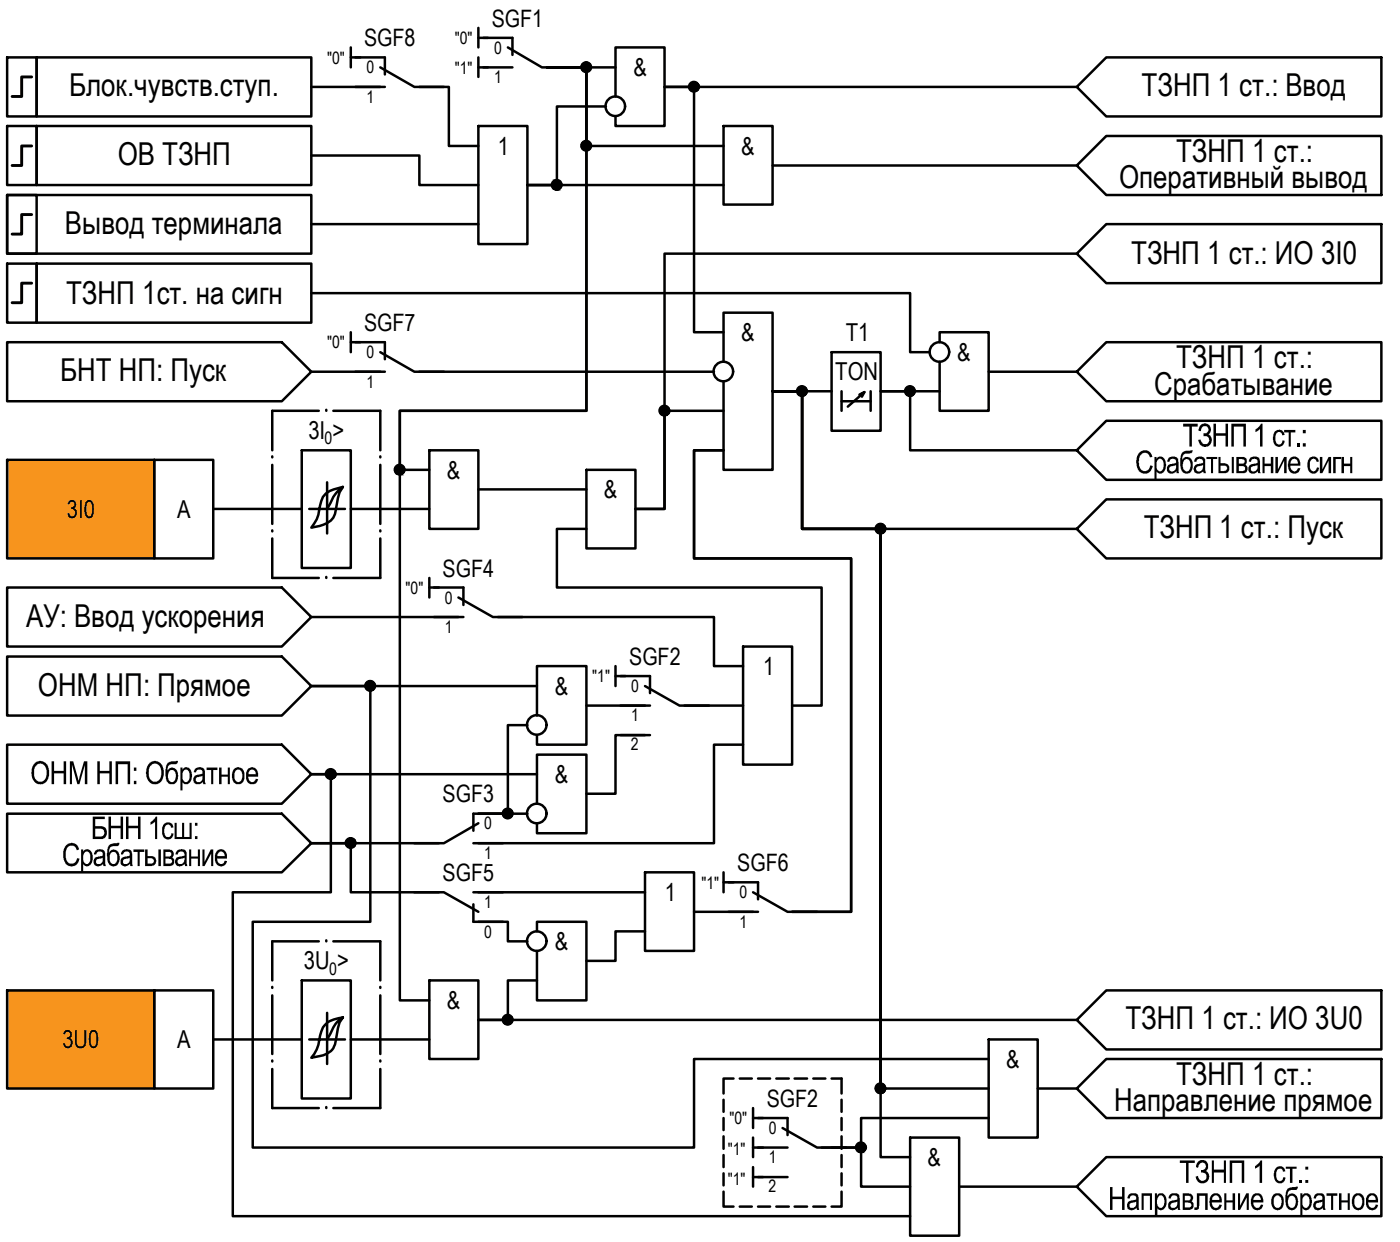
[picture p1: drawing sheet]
<svg xmlns="http://www.w3.org/2000/svg" width="143mm" height="126mm" viewBox="0 0 143 126" stroke-linecap="round" stroke-linejoin="round" font-family="sans-serif">
<!-- layer: 0 -->
<g fill="none" stroke="#000" stroke-width=".25">
<path d="M.7 12.8h3v6h-3zM.7 19.9h3v5.9h-3zM.7 19.9h31v5.9h-31zM.7 5.8h3v6.1h-3zM3.7 12.8h28v6h-28zM3.7 5.8h28v6.1h-28zM31.7 15.8h11v3h6M31.7 8.8h7M35.7 4.8v2.1M35.7 5.8h1M42.7 8.8h3v6.1h3M48.7 12.8h5v12.1h-5z"/>
<path d="M48.7 2.8v2M48.7 5.8v2M48.7 3.9h1M48.7 6.9h1M55.7 6.9h4v8h14M55.7 6.9h4v34.9h-19v6h3M55.7 6.9h4v34.9h-19v60.1h3M55.7 6.9h7M61.7 10.8h-5v8h-3h20M62.7 9.8v-5h5v8h-5v-.9M73.7 12.8h5v8h-5zM78.7 16.9h31"/>
<path d="M109.7 16.9l3-3.1h28v6.1h-28zM109.7 8.8l3-3h28v6.1h-28zM109.7 8.8h-42h3v25h3M.7 34.8h28l3 3-3 3.1h-28zM.7 26.8h3v6.1h-3zM3.7 26.8h28v6.1h-28zM31.7 29.8h61v6.1h2M31.7 37.8h7M31.7 22.8h17M35.7 33.8v2.1M35.7 34.8h1M42.7 37.8h30"/>
<path d="M73.7 36.8v-5h5v16h-5v-9M78.7 39.8h3M84.7 35.9h5v8h-5zM84.7 39.8h-6h3v14.1h28M85.7 39.8v2M88.1 39.9l-.3 .5M88.7 39.8v2M95.7 34.8v-1h5v8h-5v-5M95.7 39.8h-6h3v6h17l3 3.1h28v-6.1h-28l-3 3M100.7 37.8h9M109.7 37.8l3-3h28v6.1h-28zM109.7 25.8l3-3h28v6h-28z"/>
<path d="M109.7 25.8h-42v26h-3h3v-10h6M.7 46.8h15v10.1h-15zM.7 59.8h28l3 3-3 3h-28zM15.7 46.8h6v10.1h-6zM21.7 51.8h9M30.7 45.8h5v12h-5zM33.3 49.1v5.2M33.3 51.8h1.8M34.9 49.6a6.1 6.1 0 0 0-.8 2.7 1.86 1.86 0 0 1-1.5 1.3l-.9 .1a3.6 3.6 0 0 0 .9-2.2 1.8 1.8 0 0 1 1.4-1.7l.9-.2a3.4 3.4 0 0 0-1.2 1.6l-.4 .6h-1.8M35.7 51.8h8M43.7 45.8h5v8.1h-5zM43.7 58.8v2"/>
<path d="M43.7 59.8h1M48.7 49.8h11M59.7 47.8h5v8h-5zM59.7 53.9h-3v5.9h27v12h-3M73.7 45.8h-3v11.1h16v35.9h-6M85.7 40.9h3M87.6 40.2l.5-.3-1.7 1.5M109.7 53.9l3-3.1h28v6.1h-28zM.7 75.8h28l3 3-3 3h-28zM.7 66.8h28l3 3.1-3 3h-28zM31.7 62.8h15M50.7 62.8h22v5h3"/>
<path d="M53.7 73.8h-2v9h-3h5M54.7 69.9h-23h6v24h-12v22.9h45v-9h30M54.7 78.8h-23h2v12h-10v33h69M54.7 72.9v-5.1h5v8h-5v-1M59.7 71.8h6M62.7 67.8v2.1M62.7 68.8h1M63.2 74.8h3M65.7 74.8h-3v6h-3M69.7 71.8h6M75.7 65.8h5v12.1h-5zM75.7 75.8h-3v10.1h-24"/>
<path d="M.7 82.8h28l3 3.1-3 2.9h-28zM30.7 99.8h5v12h-5zM43.7 99.8h5v8h-5zM44.7 85.9h-13h4v4.9h9M48.7 93.9h3v1.9h2M48.7 90.8h17M54.7 81.8v-5h5v8h-5v-1M54.7 94.8v-.9h5v8h-5v-5.1M54.7 99.8h-3v4h-3h61M65.7 88.8h5v8h-5zM65.7 94.8h-3v3h-3M70.7 92.8h6"/>
<path d="M73.7 88.8v2M73.7 89.8h1M.7 100.8h15v10h-15zM15.7 100.8h6v10h-6zM21.7 105.8h9M33.3 103.1v5.2M33.3 105.8h1.8M34.9 103.6a4.2 4.2 0 0 0-.7 2.3 1.72 1.72 0 0 1-1.6 1.6l-.9 .2a3.6 3.6 0 0 0 .9-2.2 2.07 2.07 0 0 1 1.9-1.8l.4-.1a2.93 2.93 0 0 0-1.2 1.6l-.4 .6h-1.8M35.7 105.8h8M73.7 112v1.2M73.7 113.8v1.3M73.7 115.7v1.3"/>
<path d="M73.7 117.6v1.2M73.7 119.5v1.2M74.7 109.8h-1v1.5M75.4 109.8h1.2M76.7 119.8h3.5M76.7 112.8v2.1M76.7 115.8v2M76.7 118.8v2M76.7 113.8h1M76.7 116.8h1M77.2 109.8h1.3M79.1 109.8h1.3"/>
<path d="M80.9 109.8h1.3M82.9 109.8h1.2M84.7 116.8h3v4h5M84.7 109.8h1v1.5M85.7 112v1.2M85.7 113.8v1.3M85.7 115.7v1.3M85.7 117.6v1.2M85.7 119.5v1.2M92.7 115.8h5v10h-5zM100.7 110.8h-11v-56.9h-8v-14.1h-3h3v14.1h8v63.9h3M100.7 105.8h5v10h-5z"/>
<path d="M100.7 113.8h-13v3h-4M105.7 110.8h4M109.7 103.8l3-3h28v6.1h-28zM109.7 110.8l3-3h28v6h-28zM73.7 121.3v1.6h1M75.4 122.9h1.2M77.2 122.9h1.3M79.1 122.9h1.3M80.9 122.9h1.3M82.9 122.9h1.2M85.7 121.3v1.6h-1M97.7 120.8h12"/>
<path d="M109.7 120.8l3-3h28v6h-28z"/>
<circle cx="56.7" cy="18.8" r=".49"/>
<circle cx="59.7" cy="6.8" r=".49"/>
<circle cx="59.7" cy="14.8" r=".49"/>
<circle cx="62.7" cy="10.8" r=".99"/>
<circle cx="70.7" cy="8.8" r=".49"/>
<circle cx="73.7" cy="37.8" r=".99"/>
<circle cx="81.7" cy="39.8" r=".49"/>
<circle cx="92.7" cy="39.8" r=".49"/>
<circle cx="95.7" cy="35.8" r=".99"/>
<circle cx="40.7" cy="47.8" r=".49"/>
<circle cx="67.7" cy="41.8" r=".49"/>
<circle cx="89.7" cy="53.8" r=".49"/>
<circle cx="33.7" cy="78.8" r=".49"/>
<circle cx="37.7" cy="69.8" r=".49"/>
<circle cx="54.7" cy="73.8" r=".99"/>
<circle cx="35.7" cy="85.8" r=".49"/>
<circle cx="51.7" cy="82.8" r=".49"/>
<circle cx="54.7" cy="82.8" r=".99"/>
<circle cx="54.7" cy="95.8" r=".99"/>
<circle cx="51.7" cy="103.8" r=".49"/>
<circle cx="87.7" cy="116.8" r=".49"/>
<circle cx="89.7" cy="110.8" r=".49"/>
</g>
<g fill="#f7941d" stroke="#f7941d" stroke-width=".1">
<path d="M.7 46.8l15 10.1v-10.1zM.7 46.8l15 10.1h-15z"/>
<path d="M.7 100.8l15 10v-10zM.7 100.8l15 10h-15z"/>
</g>
<g fill="none" stroke="#000" stroke-width=".25">
<path d="M36.2 5.8h3v1.8M36.2 8.8h3M38.7 6.9l3.5 1.9h3M49.2 3.9h3v1.7M49.2 6.9h3M51.7 4.8l3.5 2.1h3M36.2 34.8h3v1.8M36.2 37.8h3M38.7 35.9l3.5 1.9h3M27.7 54.1h.1M27.7 46.6h.1M27.7 47.3v6"/>
<path d="M27.7 54.8v4h4.8M32.5 41.8h-4.8v4M33.2 41.8h.1M33.2 58.8h.1M34 41.8h4.7v4M38.7 54.1h.1M38.7 46.6h.1M38.7 47.3v6M38.7 54.8v4h-4.7M44.2 59.8h3v1.8M44.2 62.8h3M46.7 60.8l3.5 2h3"/>
<path d="M63.2 68.8h3v1.8M63.2 71.8h3M65.7 69.9l3.5 1.9h3M32.5 95.8h-4.8v4M33.2 95.8h.1M34 95.8h4.7v4M42.2 90.8h3l3.5 2M48.2 92.1v1.8h3M48.2 85.9h3M48.2 90.8h3M48.7 83.8l-3.5 2.1h-3M51.2 82.8h-3v1.8"/>
<path d="M74.2 89.8h3v1.8M74.2 92.8h3M76.7 90.8l3.5 2h3M27.7 108.1h.1M27.7 100.6h.1M27.7 101.3v6M27.7 108.8v4h4.8M33.2 112.8h.1M38.7 108.1h.1M38.7 100.6h.1M38.7 101.3v6M38.7 108.8v4h-4.7"/>
<path d="M77.2 113.8h3v1.8M77.2 116.8h3M79.7 114.9l3.5 1.9h3"/>
</g>
<!-- layer: TEXT -->
<g fill="#000">
<path d="M116 46.2l.3-.3 .2-.1a.81 .81 0 0 1 .9 .7l-.3 .1v-.2a.57 .57 0 0 0-.7-.2 .57 .57 0 0 0-.4 .6v.7l.3 .3a.57 .57 0 0 0 .6 .1 .57 .57 0 0 0 .3-.5l.2 .1-.2 .5-.1 .1a.78 .78 0 0 1-1.3-.6l-.1-.6zM122.9 46.5h1.1v.2h-.4v1.5h-.2v-1.5h-.5zM125.4 43.1h1.5v2.4h-.2v-2.1h-1v2.1h-.3zM128.6 46.5h.2v.7h.7v-.7h.2v1.7h-.2v-.7h-.7v.7h-.2zM129.9 46.5h.3v1.3l.6-1.3h.3v1.7h-.3v-1.3l-.6 1.3h-.3zM133.4 46.7a.58 .58 0 0 1 1 .3h-.3a.35 .35 0 0 0-.4-.3 .35 .35 0 0 0-.3 .5v.1a.49 .49 0 0 0 .5 .7l.3-.4h.2a.59 .59 0 0 1-.6 .6 .59 .59 0 0 1-.6-.6v-.5zM134.5 46.5h.2v1.3l.6-1.3h.3v1.7h-.3v-1.3l-.6 1.3h-.2zM135.8 46.5h.8v.2h-.5v1.5h-.3zM136.7 46.5h.2v.7h.6v-.7h.3v1.7h-.3v-.7h-.6v.7h-.2zM9.9 77.5h.3v1h.9v-1h.3v2.3h-.3v-1.1h-.9v1.1h-.3zM11.8 77.5h1.5v2.3h-.3v-2h-1v2h-.2zM21 78.1h1.1v.3h-.4v1.4h-.2v-1.4h-.5z"/>
<path d="M22.3 78.1h.3v.8h.6v-.8h.2v1.7h-.2v-.7h-.6v.7h-.3zM12.8 83.1h.3v1h1v-1h.2v2.3h-.2v-1.1h-1v1.1h-.3zM13.6 86.5h1.1v.2h-.5v1.5h-.2v-1.5h-.4zM19.3 86.5h.2v.7h.7v-.7h.2v1.7h-.2v-.8h-.7v.8h-.2zM20.6 86.5h.2v1.3l.7-1.3h.2v1.7h-.2v-1.3l-.7 1.3h-.2zM121.9 118.4h.1a.64 .64 0 0 1 .9-.1 .64 .64 0 0 1 0 1 .68 .68 0 0 1-.1 1.1 .68 .68 0 0 1-1-.6l.3-.1v.2a.42 .42 0 0 0 .5 .3 .42 .42 0 0 0 .3-.4 .42 .42 0 0 0-.4-.4h-.1v-.3a.38 .38 0 0 0 .5-.3 .38 .38 0 0 0-.4-.4 .38 .38 0 0 0-.4 .4v.1l-.3-.1zM113.1 120.9h.2v.9h1v-.9h.3v2.3h-.3v-1.1h-1v1.1h-.2zM116.3 121.5h1.1v1.7h-.3v-1.4h-.6v1.4h-.2zM120.2 118.2h1.5v.2h-.6v2h-.3v-2h-.6zM121.9 121.5h1.1v1.7h-.2v-1.4h-.6v.8a.45 .45 0 0 1-.2 .5l-.3 .1v-.3a.22 .22 0 0 0 .2-.1 .22 .22 0 0 0 0-.2zM123.5 118.2h.2v.9h1v-.9h.2v2.2h-.2v-1h-1v1h-.2zM124.7 121.5h.2v.7h.7v-.7h.2v1.7h-.2v-.8h-.7v.8h-.2z"/>
<path d="M125.3 118.2h1.5v2.2h-.3v-2h-1v2h-.2zM126.1 121.5h.2v1.3l.7-1.3h.2v1.7h-.2v-1.3l-.7 1.3h-.2zM135.1 121.5h1.1v.3h-.4v1.4h-.2v-1.4h-.5zM136.4 121.5h.3v.7h.6v-.7h.2v1.7h-.2v-.8h-.6v.8h-.3z"/>
<path d="M117.6 46.5h.2v.2a.5 .5 0 0 1 .6-.2 .5 .5 0 0 1 .4 .5v.5l-.1 .4a.46 .46 0 0 1-.4 .3 .46 .46 0 0 1-.5-.2v.8h-.2zM118 46.7v.1a.94 .94 0 0 0-.1 1 .32 .32 0 0 0 .4 .2 .32 .32 0 0 0 .2-.4v-.4a.38 .38 0 0 0-.3-.5z"/>
<path d="M119 46.7l.3-.2a.52 .52 0 0 1 .8 .6v1.1h-.2l-.1-.2a.5 .5 0 0 1-.6 .2 .5 .5 0 0 1-.3-.4 .61 .61 0 0 1 .7-.6 .27 .27 0 0 0 .2-.4 .27 .27 0 0 0-.4-.1l-.2 .1-.1 .2h-.2zM119.2 47.5a.31 .31 0 0 0 .1 .5 .31 .31 0 0 0 .4-.2l.1-.1v-.4z"/>
<path d="M120.4 46.1l.4-.2 .7-.1a.5 .5 0 0 1-.7 .4 .47 .47 0 0 0-.4 .6 .58 .58 0 0 1 .8-.2 .58 .58 0 0 1 .3 .6v.3a.63 .63 0 0 1-.6 .7 .63 .63 0 0 1-.6-.7l-.1-.8zM120.7 46.8l-.2 .4a.58 .58 0 0 0 .5 .8 .76 .76 0 0 0 0-1.3z"/>
<path d="M121.8 46.6l.3-.1a.49 .49 0 0 1 .5 .1 .49 .49 0 0 1 .2 .5v.8l.1 .3h-.3v-.2a.51 .51 0 0 1-.9 .1 .51 .51 0 0 1 .2-.8l.3-.1a.26 .26 0 0 0 .4-.3 .27 .27 0 0 0-.5-.2l-.2 .1v.2h-.3zM121.9 47.5a.32 .32 0 0 0 .2 .5 .32 .32 0 0 0 .4-.3l.1-.4z"/>
<path d="M124.1 46.5h.2v.7h.4a.51 .51 0 0 1 .5 .5 .51 .51 0 0 1-.5 .5h-.6zM124.3 47.4v.6h.3a.29 .29 0 0 0 .4-.2 .29 .29 0 0 0-.3-.4zM125.5 46.5h.2v1.7h-.2z"/>
<path d="M125.9 46.5h.6a.46 .46 0 0 1 .5 .3 .46 .46 0 0 1-.1 .5 .46 .46 0 0 1 .2 .6 .46 .46 0 0 1-.5 .3h-.7zM126.2 46.7v.5h.3a.25 .25 0 0 0 .3-.2 .25 .25 0 0 0-.3-.3zM126.2 47.5v.5h.3a.27 .27 0 0 0 .3-.3 .27 .27 0 0 0-.3-.2z"/>
<path d="M127.3 46.7a.56 .56 0 0 1 .7-.2 .56 .56 0 0 1 .4 .6v1v.1h-.2l-.1-.2a.52 .52 0 0 1-.7 .2 .52 .52 0 0 1-.1-.8l.4-.2a.33 .33 0 0 0 .4-.3 .39 .39 0 0 0-.4-.2 .39 .39 0 0 0-.3 .3h-.2zM127.5 47.5a.31 .31 0 0 0 0 .5 .31 .31 0 0 0 .5-.1l.1-.2v-.4z"/>
<path d="M131.3 46.8a.64 .64 0 0 1 .8-.2 .64 .64 0 0 1 .4 .7v.1h-1a.45 .45 0 0 0 .1 .5 .45 .45 0 0 0 .5 0l.1-.2h.3a.62 .62 0 0 1-.7 .5 .62 .62 0 0 1-.6-.7v-.3zM131.6 46.8l-.1 .4h.7a.38 .38 0 0 0-.1-.4 .38 .38 0 0 0-.5 0z"/>
<path d="M19.9 78.2l.2-.1a.52 .52 0 0 1 .6 .1 .52 .52 0 0 1 .2 .5v1l.1 .1h-.3l-.1-.1a.53 .53 0 0 1-.6 .1 .53 .53 0 0 1-.3-.6 1.22 1.22 0 0 1 .9-.4 .31 .31 0 0 0-.2-.4 .31 .31 0 0 0-.4 .2h-.3zM20.1 79.1a.31 .31 0 0 0 0 .5 .31 .31 0 0 0 .5-.2v-.4z"/>
<path d="M23.8 78.3a.68 .68 0 0 1 .9 0 .68 .68 0 0 1 .2 .7v.4a.63 .63 0 0 1-.8 .4 .63 .63 0 0 1-.5-.7l.1-.5zM24 78.4l-.1 .3v.3a.45 .45 0 0 0 0 .4 .45 .45 0 0 0 .5 .2l.2-.3 .1-.5a.51 .51 0 0 0-.6-.4z"/>
<path d="M25.2 78.4a.65 .65 0 0 1 .8-.2 .65 .65 0 0 1 .3 .8v.1h-1v.1a.4 .4 0 0 0 .3 .4 .4 .4 0 0 0 .4-.2v-.1h.3a.63 .63 0 0 1-.8 .5 .63 .63 0 0 1-.4-.8v-.3zM25.5 78.4l-.2 .2v.2h.8a.42 .42 0 0 0-.6-.4z"/>
<path d="M14.8 86.5h.2v.7h.3a.51 .51 0 0 1 .6 .5 .51 .51 0 0 1-.5 .5h-.6zM15 87.4v.5h.2a.3 .3 0 0 0 .5-.2 .3 .3 0 0 0-.4-.3zM16.1 86.5h.3v1.7h-.3z"/>
<path d="M16.6 86.5h.6a.51 .51 0 0 1 .5 .3 .51 .51 0 0 1-.1 .5 .47 .47 0 0 1 .1 .6 .47 .47 0 0 1-.5 .3h-.6zM16.9 86.7v.5h.2a.25 .25 0 0 0 .3-.2 .25 .25 0 0 0-.3-.3zM16.9 87.4v.5h.3a.27 .27 0 0 0 .3-.2 .27 .27 0 0 0-.3-.3z"/>
<path d="M18 86.7a.58 .58 0 0 1 .6-.2 .58 .58 0 0 1 .4 .4v1.1l.1 .2h-.3v-.2a.52 .52 0 0 1-.7 .2 .52 .52 0 0 1-.3-.7 .52 .52 0 0 1 .7-.3 .27 .27 0 0 0 .3-.3 .27 .27 0 0 0-.4-.2l-.2 .1-.1 .2h-.2zM18.2 87.5a.31 .31 0 0 0 0 .5 .31 .31 0 0 0 .5-.2l.1-.5z"/>
<path d="M22.1 86.7a.63 .63 0 0 1 .7-.1 .63 .63 0 0 1 .3 .7v.1l-1 .1a.51 .51 0 0 0 .5 .5l.2-.2 .1-.2 .2 .1v.1a.62 .62 0 0 1-.8 .4 .62 .62 0 0 1-.4-.8v-.4zM22.3 86.8l-.2 .4h.8a.41 .41 0 0 0-.2-.4 .41 .41 0 0 0-.4 0z"/>
<path d="M115 121.6l.4-.1a.5 .5 0 0 1 .6 .6v1.1h-.2v-.2l-.1 .1a.52 .52 0 0 1-.9-.3 .52 .52 0 0 1 .6-.6h.1a.22 .22 0 0 0 .2-.2 .22 .22 0 0 0-.1-.2 .34 .34 0 0 0-.5 .2h-.2zM115.2 122.5a.3 .3 0 0 0 0 .5 .3 .3 0 0 0 .4-.1l.1-.2v-.4z"/>
<path d="M117.7 121.5h.2v.3a.54 .54 0 0 1 .6-.2 .54 .54 0 0 1 .3 .6v.7a.48 .48 0 0 1-.4 .3 .48 .48 0 0 1-.5-.2v.8h-.2zM118.1 121.7l-.2 .3v.3a.48 .48 0 0 0 .5 .7l.2-.3v-.4a.52 .52 0 0 0-.4-.6z"/>
<path d="M119.1 121.7a.72 .72 0 0 1 1 .1l.1 1.4h-.2v-.2h-.1a.51 .51 0 0 1-.9-.1 .51 .51 0 0 1 .6-.7h.1a.22 .22 0 0 0 .2-.2 .22 .22 0 0 0-.1-.2 .34 .34 0 0 0-.5 .2h-.3zM119.3 122.5a.3 .3 0 0 0 .1 .5 .3 .3 0 0 0 .4-.1l.1-.3v-.3z"/>
<path d="M120.5 121.5h.5a.5 .5 0 0 1 .5 .3 .5 .5 0 0 1-.1 .5 .47 .47 0 0 1 .2 .6 .47 .47 0 0 1-.5 .3h-.6zM120.7 121.8v.4h.3a.25 .25 0 0 0 .3-.2 .25 .25 0 0 0-.3-.2zM120.7 122.4v.5h.3a.27 .27 0 0 0 .4-.2 .27 .27 0 0 0-.4-.3z"/>
<path d="M123.4 121.7a.64 .64 0 0 1 .8-.1 .64 .64 0 0 1 .3 .7v.1h-1v.2a.36 .36 0 0 0 .3 .4 .36 .36 0 0 0 .4-.4l.3 .1a.63 .63 0 0 1-.8 .5 .63 .63 0 0 1-.5-.7v-.5zM123.5 121.9v.3h.7a.37 .37 0 0 0-.2-.5 .37 .37 0 0 0-.5 .2z"/>
<path d="M127.6 121.7a.62 .62 0 0 1 .7-.2 .62 .62 0 0 1 .4 .6v.3h-1a.41 .41 0 0 0 .2 .5 .41 .41 0 0 0 .5 0v-.3l.3 .1a.65 .65 0 0 1-.8 .5 .65 .65 0 0 1-.5-.8v-.3zM127.8 121.9l-.1 .3h.7a.37 .37 0 0 0-.2-.5 .37 .37 0 0 0-.4 .2z"/>
<path d="M129.7 121.7a.66 .66 0 0 1 .8-.1 .66 .66 0 0 1 .3 .8l-.1 .3a.62 .62 0 0 1-.7 .5 .62 .62 0 0 1-.5-.7v-.6zM129.9 121.8l-.1 .2v.4a.4 .4 0 0 0 .2 .5 .4 .4 0 0 0 .5-.3l.1-.3a.46 .46 0 0 0-.2-.4 .46 .46 0 0 0-.5-.1z"/>
<path d="M131.1 121.2a1.08 1.08 0 0 1 .9-.3l.2-.1a.5 .5 0 0 1-.7 .4 .48 .48 0 0 0-.3 .6 .57 .57 0 0 1 .6-.2 .57 .57 0 0 1 .4 .6v.5l-.2 .3a.61 .61 0 0 1-.7 .1 .61 .61 0 0 1-.3-.7l-.1-.7zM131.4 121.8l-.2 .4v.4a.37 .37 0 0 0 .4 .4 .37 .37 0 0 0 .4-.4v-.2a.48 .48 0 0 0-.5-.6z"/>
<path d="M132.5 121.5h.2v.3a.5 .5 0 0 1 .5-.3 .5 .5 0 0 1 .4 .5l.1 .5-.1 .2a.5 .5 0 0 1-.4 .5 .5 .5 0 0 1-.5-.2v.8h-.2zM132.8 121.8l-.1 .2v.3a.44 .44 0 0 0 .5 .6l.2-.2v-.4a.5 .5 0 0 0-.5-.6z"/>
<path d="M134 121.6l.4-.1a.46 .46 0 0 1 .5 .1 .46 .46 0 0 1 .1 .5v.9l.1 .2h-.3v-.2a.52 .52 0 0 1-.8 .2 .52 .52 0 0 1-.1-.8l.2-.1 .3-.1a.27 .27 0 0 0 .3-.3 .27 .27 0 0 0-.4-.2l-.2 .1-.1 .2h-.2zM134.1 122.5a.3 .3 0 0 0 .1 .5 .3 .3 0 0 0 .4-.2l.1-.1v-.4z"/>
<path d="M137.9 121.7a.68 .68 0 0 1 .9 0 .68 .68 0 0 1 .2 .8v.2a.65 .65 0 0 1-.8 .5 .65 .65 0 0 1-.5-.8l.1-.5zM138.2 121.8a.78 .78 0 0 0 .1 1.2 .58 .58 0 0 0 .4-.9 .4 .4 0 0 0-.5-.3z"/>
<path d="M139.4 121.6l.1-.1a.67 .67 0 0 1 .9 .8v.1l-1 .1a.42 .42 0 0 0 .2 .4 .42 .42 0 0 0 .5-.1v-.2l.3 .1a.64 .64 0 0 1-.8 .5 .64 .64 0 0 1-.4-.9v-.3zM139.5 121.8l-.1 .4h.8a.41 .41 0 0 0-.2-.4 .41 .41 0 0 0-.5 0z"/>
</g>
<!-- layer: 0 -->
<g fill="#000" stroke="#000" stroke-width=".1">
<path d="M56.6 19.3h.2zM56.6 18.3h.2zM59.6 7.3h.2zM59.6 15.3h.2zM59.7 6.4h.1zM59.7 14.4h.1zM70.3 8.6h.8zM70.6 9.3h.2zM70.7 8.3h.1zM81.6 39.3h.2zM92.6 39.3h.2zM40.6 48.3h.3z"/>
<path d="M40.6 47.4h.3zM40.6 47.3h.2zM67.6 42.3h.2zM67.7 41.4h.1zM89.4 53.5h.7zM89.6 54.3h.2zM89.6 53.3h.2zM92.6 40.3h.2zM33.6 79.3h.2zM33.7 78.4h.1zM37.6 70.3h.3zM37.6 69.3h.2z"/>
<path d="M35.4 86.2h.6zM35.5 86.3h.4zM35.5 85.4h.4zM35.6 86.3h.2zM35.7 85.3h.1zM51.6 83.3h.2zM51.7 82.3h.1zM51.6 104.3h.2zM51.7 103.3h.1zM87.4 117.2h.6zM87.6 117.3h.2zM87.6 116.3h.2z"/>
<path d="M89.6 111.3h.2zM89.6 110.3h.2z"/>
<path d="M56.6 19.3h.2zM56.6 19.3h.2z"/>
<path d="M56.6 18.3l.2 .1zM56.6 18.3l.2 .1z"/>
<path d="M56.6 18.4h.3zM56.6 18.4h.3z"/>
<path d="M56.6 18.4h.3zM56.5 18.4h.4z"/>
<path d="M56.6 19.3h.3zM56.6 19.3h.2z"/>
<path d="M56.5 18.4h.4zM56.5 18.4h.4z"/>
<path d="M56.5 18.4h.5zM56.4 18.4h.6z"/>
<path d="M56.5 19.3h.4zM56.5 19.3h.4z"/>
<path d="M56.5 19.3h.4zM56.5 19.3h.4z"/>
<path d="M56.4 18.4l.6 .1zM56.4 18.4l.6 .1z"/>
<path d="M56.4 18.5h.7zM56.4 18.5h.7z"/>
<path d="M56.4 19.2l.6 .1zM56.4 19.2l.6 .1z"/>
<path d="M56.4 19.3h.6zM56.4 19.3h.5z"/>
<path d="M56.4 18.5h.7zM56.4 18.5h.7z"/>
<path d="M56.4 19.2h.7zM56.4 19.2h.6z"/>
<path d="M56.3 18.5l.9 .1zM56.3 18.5l.9 .1z"/>
<path d="M56.3 19.1h.8zM56.3 19.1l.8 .1z"/>
<path d="M56.3 18.6h.9zM56.3 18.6h.9z"/>
<path d="M56.3 18.6l.9 .1zM56.3 18.6l.9 .1z"/>
<path d="M56.3 19.1h.9zM56.3 19.1h.9z"/>
<path d="M56.3 19.1h.9zM56.3 19.1h.8z"/>
<path d="M56.3 18.7h.9zM56.3 18.7h.9z"/>
<path d="M56.2 18.7l1 .1zM56.2 18.7l1 .1z"/>
<path d="M56.2 18.8h1zM56.2 18.8h1z"/>
<path d="M56.2 18.8h1zM56.2 18.8h1z"/>
<path d="M56.2 18.8l1 .1zM56.2 18.8l1 .1z"/>
<path d="M56.2 18.9h1zM56.2 18.9h1z"/>
<path d="M56.2 18.9l1 .1zM56.2 18.9l1 .1z"/>
<path d="M56.2 19h1zM56.2 19h1z"/>
<path d="M56.3 19h.9zM56.3 19l.9 .1z"/>
<path d="M59.6 7.3h.2zM59.7 7.3h.1z"/>
<path d="M59.6 15.3h.2zM59.7 15.3h.1z"/>
<path d="M59.7 6.4h.1zM59.6 6.4h.2z"/>
<path d="M59.7 14.4h.1zM59.6 14.4h.2z"/>
<path d="M59.6 6.4h.3zM59.6 6.4h.3z"/>
<path d="M59.6 14.4h.3zM59.6 14.4h.3z"/>
<path d="M59.6 6.4h.3zM59.6 6.4h.3z"/>
<path d="M59.6 7.3h.3zM59.6 7.3h.2z"/>
<path d="M59.6 14.4h.3zM59.6 14.4h.3z"/>
<path d="M59.6 15.3h.3zM59.6 15.3h.2z"/>
<path d="M59.5 6.4h.5zM59.5 6.4h.5z"/>
<path d="M59.5 7.3h.4zM59.5 7.3h.4z"/>
<path d="M59.5 14.4h.5zM59.5 14.4h.5z"/>
<path d="M59.5 15.3h.4zM59.5 15.3h.4z"/>
<path d="M59.5 6.4h.5zM59.5 6.4h.5z"/>
<path d="M59.5 7.3h.5zM59.5 7.3h.4z"/>
<path d="M59.5 14.4h.5zM59.5 14.4h.5z"/>
<path d="M59.5 15.3h.5zM59.5 15.3h.4z"/>
<path d="M59.4 6.4l.6 .1zM59.4 6.4l.6 .1z"/>
<path d="M59.4 7.2h.6zM59.4 7.2l.6 .1z"/>
<path d="M59.4 14.4l.6 .1zM59.4 14.4l.6 .1z"/>
<path d="M59.4 15.2h.6zM59.4 15.2l.6 .1z"/>
<path d="M59.4 6.5h.7zM59.4 6.5h.7z"/>
<path d="M59.4 7.2h.6zM59.4 7.2h.6z"/>
<path d="M59.4 14.5h.7zM59.4 14.5h.7z"/>
<path d="M59.4 15.2h.6zM59.4 15.2h.6z"/>
<path d="M59.4 6.5h.7zM59.4 6.5h.7z"/>
<path d="M59.4 7.2h.7zM59.4 7.2h.6z"/>
<path d="M59.4 14.5h.7zM59.4 14.5h.7z"/>
<path d="M59.4 15.2h.7zM59.4 15.2h.6z"/>
<path d="M59.3 6.5l.8 .1zM59.3 6.5l.8 .1z"/>
<path d="M59.3 6.6h.9zM59.3 6.6h.9z"/>
<path d="M59.3 7.1l.8 .1zM59.3 7.1l.8 .1z"/>
<path d="M59.3 7.2h.8zM59.3 7.2h.8z"/>
<path d="M59.3 14.5l.8 .1zM59.3 14.5l.8 .1z"/>
<path d="M59.3 14.6h.9zM59.3 14.6h.9z"/>
<path d="M59.3 15.1l.8 .1zM59.3 15.1l.8 .1z"/>
<path d="M59.3 15.2h.8zM59.3 15.2h.8z"/>
<path d="M59.3 6.6h.9zM59.3 6.6h.9z"/>
<path d="M59.3 6.6l.9 .1zM59.3 6.6l.9 .1z"/>
<path d="M59.3 7l.9 .1zM59.3 7l.9 .1z"/>
<path d="M59.3 7.1h.9zM59.3 7.1h.8z"/>
<path d="M59.3 14.6h.9zM59.3 14.6h.9z"/>
<path d="M59.3 14.6l.9 .1zM59.3 14.6l.9 .1z"/>
<path d="M59.3 15l.9 .1zM59.3 15l.9 .1z"/>
<path d="M59.3 15.1h.9zM59.3 15.1h.8z"/>
<path d="M59.2 6.7h1zM59.2 6.7h1z"/>
<path d="M59.2 6.7l1 .1zM59.2 6.7l1 .1z"/>
<path d="M59.2 6.8l1 .1v-.1zM59.2 6.8l1 .1h-1z"/>
<path d="M59.2 6.9h1zM59.2 6.9h1z"/>
<path d="M59.2 6.9h1zM59.2 6.9h1z"/>
<path d="M59.2 6.9l1 .1zM59.2 6.9l1 .1z"/>
<path d="M59.2 7h1zM59.2 7h1z"/>
<path d="M59.2 14.7h1zM59.2 14.7h1z"/>
<path d="M59.2 14.7l1 .1zM59.2 14.7l1 .1z"/>
<path d="M59.2 14.8l1 .1v-.1zM59.2 14.8l1 .1h-1z"/>
<path d="M59.2 14.9h1zM59.2 14.9h1z"/>
<path d="M59.2 14.9h1zM59.2 14.9h1z"/>
<path d="M59.2 14.9l1 .1zM59.2 14.9l1 .1z"/>
<path d="M59.2 15h1zM59.2 15h1z"/>
<path d="M70.6 9.3h.2zM70.7 9.3h.1z"/>
<path d="M70.7 8.3h.1zM70.6 8.3h.2z"/>
<path d="M70.6 8.3l.3 .1zM70.5 8.4h.4z"/>
<path d="M70.5 9.3h.4zM70.5 9.3h.4z"/>
<path d="M70.5 9.3h.4zM70.5 9.3h.3z"/>
<path d="M70.5 8.4h.4zM70.5 8.4h.4z"/>
<path d="M70.5 8.4h.5zM70.4 8.4h.6z"/>
<path d="M70.4 9.3h.6zM70.4 9.3h.5z"/>
<path d="M70.4 8.4h.6zM70.4 8.4h.6z"/>
<path d="M70.4 8.4l.6 .1zM70.4 8.4l.6 .1z"/>
<path d="M70.4 9.2h.6zM70.4 9.2l.6 .1z"/>
<path d="M70.4 8.5h.7zM70.4 8.5h.7z"/>
<path d="M70.4 9.2h.6zM70.4 9.2h.6z"/>
<path d="M70.4 8.5l.7 .1zM70.4 8.5l.7 .1zM70.3 8.6h.8z"/>
<path d="M70.4 9.2h.7zM70.4 9.2h.6z"/>
<path d="M70.3 8.6h.9zM70.3 8.6h.9z"/>
<path d="M70.3 9.1h.8zM70.3 9.1h.8z"/>
<path d="M70.3 9.1h.8zM70.3 9.1l.8 .1z"/>
<path d="M70.3 8.6h.9zM70.3 8.6h.9z"/>
<path d="M70.2 8.6l1 .1zM70.2 8.6l1 .1z"/>
<path d="M70.2 9l1 .1zM70.2 9l1 .1z"/>
<path d="M70.3 9.1h.9zM70.3 9.1h.8z"/>
<path d="M70.2 8.7l1 .1v-.1zM70.2 8.7l1 .1h-1z"/>
<path d="M70.2 8.8h1zM70.2 8.8h1z"/>
<path d="M70.2 8.8h1zM70.2 8.8h1z"/>
<path d="M70.2 8.8l1 .1zM70.2 8.8l1 .1z"/>
<path d="M70.2 8.9h1zM70.2 8.9h1z"/>
<path d="M70.2 8.9l1 .1zM70.2 8.9l1 .1z"/>
<path d="M70.2 9h1zM70.2 9h1z"/>
<path d="M81.6 39.3l.2 .1zM81.6 39.3l.2 .1z"/>
<path d="M81.6 39.4h.3zM81.5 39.4h.4z"/>
<path d="M81.5 39.4h.4zM81.5 39.4h.4z"/>
<path d="M81.5 39.4h.5zM81.5 39.4h.5z"/>
<path d="M81.5 39.4h.5zM81.4 39.4h.6z"/>
<path d="M81.4 39.4l.6 .1zM81.4 39.4l.6 .1z"/>
<path d="M81.4 39.5h.7zM81.4 39.5h.7z"/>
<path d="M81.4 39.5h.7zM81.4 39.5h.7z"/>
<path d="M81.3 39.5l.8 .1zM81.3 39.6h.8z"/>
<path d="M81.3 39.6h.9zM81.3 39.6h.9z"/>
<path d="M81.3 39.6l.9 .1zM81.3 39.6l.9 .1z"/>
<path d="M81.2 39.7h1zM81.2 39.7h1z"/>
<path d="M81.2 39.7l1 .1zM81.2 39.7l1 .1z"/>
<path d="M81.2 40h1zM81.2 40h1z"/>
<path d="M81.2 39.8h1zM81.2 39.8h1z"/>
<path d="M81.2 39.8h1zM81.2 39.8h1z"/>
<path d="M81.2 39.8l1 .1zM81.2 39.8l1 .1z"/>
<path d="M81.2 39.9h1zM81.2 39.9h1z"/>
<path d="M81.2 39.9h1zM81.2 39.9l1 .1z"/>
<path d="M92.6 39.3l.2 .1zM92.6 39.3l.2 .1z"/>
<path d="M92.6 39.4h.3zM92.5 39.4h.4z"/>
<path d="M92.5 39.4h.4zM92.5 39.4h.4z"/>
<path d="M92.5 39.4h.5zM92.5 39.4h.5z"/>
<path d="M92.5 39.4h.5zM92.4 39.4h.6z"/>
<path d="M92.4 39.4l.7 .1zM92.4 39.4l.7 .1z"/>
<path d="M92.4 39.5h.7zM92.4 39.5h.7z"/>
<path d="M92.3 39.5h.8zM92.3 39.5h.8z"/>
<path d="M92.3 39.5l.8 .1zM92.3 39.5l.8 .1z"/>
<path d="M92.3 39.6h.8zM92.3 39.6h.8z"/>
<path d="M92.3 39.6l.9 .1zM92.3 39.6l.9 .1z"/>
<path d="M92.3 39.7h.9zM92.3 39.7h.9z"/>
<path d="M92.3 39.7l.9 .1zM92.3 39.7l.9 .1z"/>
<path d="M92.2 39.8h1zM92.2 39.8h1z"/>
<path d="M92.2 39.9l1 .1zM92.2 39.9l1 .1z"/>
<path d="M92.3 40h.9zM92.3 40h.9z"/>
<path d="M92.2 39.8h1zM92.2 39.8h1z"/>
<path d="M92.2 39.8l1 .1zM92.2 39.8l1 .1z"/>
<path d="M92.2 39.9h1zM92.2 39.9h1z"/>
<path d="M40.6 48.3h.2zM40.6 48.3h.2z"/>
<path d="M40.6 47.3l.3 .1zM40.6 47.4h.3zM40.6 47.4h.3z"/>
<path d="M40.6 47.4h.3zM40.5 47.4h.4z"/>
<path d="M40.5 47.4h.5zM40.5 47.4h.5z"/>
<path d="M40.5 48.3h.4zM40.5 48.3h.4zM40.6 48.3h.3z"/>
<path d="M40.5 47.4h.5zM40.4 47.4h.6z"/>
<path d="M40.5 48.3h.5zM40.5 48.3h.4z"/>
<path d="M40.4 47.4l.6 .1zM40.4 47.4l.6 .1z"/>
<path d="M40.4 47.5h.7zM40.4 47.5h.7z"/>
<path d="M40.4 48.2l.6 .1zM40.4 48.2l.6 .1z"/>
<path d="M40.4 48.3h.6zM40.4 48.3h.6z"/>
<path d="M40.4 47.5h.7zM40.4 47.5h.7z"/>
<path d="M40.4 48.2h.7zM40.4 48.2h.6z"/>
<path d="M40.3 47.5l.9 .1zM40.3 47.5l.9 .1z"/>
<path d="M40.3 48.1h.8zM40.3 48.1l.8 .1z"/>
<path d="M40.3 47.6h.9zM40.3 47.6h.9z"/>
<path d="M40.3 47.6l.9 .1zM40.3 47.6l.9 .1z"/>
<path d="M40.3 48.1h.9zM40.3 48.1h.9z"/>
<path d="M40.3 48.1h.9zM40.3 48.1h.8z"/>
<path d="M40.3 47.7h.9zM40.3 47.7h.9z"/>
<path d="M40.2 47.7l1 .1zM40.2 47.7l1 .1z"/>
<path d="M40.2 47.8h1zM40.2 47.8h1z"/>
<path d="M40.2 47.8h1zM40.2 47.8h1z"/>
<path d="M40.2 47.9h1zM40.2 47.9h1z"/>
<path d="M40.2 47.9l1 .1zM40.2 47.9l1 .1z"/>
<path d="M40.2 48h1zM40.2 48h1z"/>
<path d="M40.3 48h.9zM40.3 48l.9 .1z"/>
<path d="M40.2 47.8h1zM40.2 47.8l1 .1z"/>
<path d="M67.6 42.3h.2zM67.7 42.3h.1z"/>
<path d="M67.7 41.4h.1zM67.6 41.4h.2z"/>
<path d="M67.6 41.4h.3zM67.6 41.4h.3z"/>
<path d="M67.6 41.4h.3zM67.6 41.4h.3z"/>
<path d="M67.6 42.3h.3zM67.6 42.3h.2z"/>
<path d="M67.5 41.4h.5zM67.5 41.4h.5z"/>
<path d="M67.5 42.3h.4zM67.5 42.3h.4z"/>
<path d="M67.5 41.4h.5zM67.5 41.4h.5z"/>
<path d="M67.5 42.3h.5zM67.5 42.3h.4z"/>
<path d="M67.4 41.4h.6zM67.4 41.4h.6z"/>
<path d="M67.4 42.3h.6zM67.4 42.3h.6z"/>
<path d="M67.4 41.4l.7 .1zM67.4 41.4l.7 .1z"/>
<path d="M67.4 42.2h.6zM67.4 42.2l.6 .1z"/>
<path d="M67.4 41.5h.7zM67.3 41.5h.8z"/>
<path d="M67.4 42.2h.7zM67.4 42.2h.6z"/>
<path d="M67.3 41.5l.8 .1zM67.3 41.5l.8 .1z"/>
<path d="M67.3 41.6h.9zM67.3 41.6h.9z"/>
<path d="M67.3 42.1l.8 .1zM67.3 42.1l.8 .1z"/>
<path d="M67.3 42.2h.8zM67.3 42.2h.8z"/>
<path d="M67.3 41.6l.9 .1zM67.3 41.6l.9 .1z"/>
<path d="M67.3 41.7h.9zM67.3 41.7h.9z"/>
<path d="M67.3 42l.9 .1zM67.3 42l.9 .1z"/>
<path d="M67.3 42.1h.9zM67.3 42.1h.8z"/>
<path d="M67.2 41.7h1zM67.2 41.7h1z"/>
<path d="M67.2 41.7l1 .1zM67.2 41.7l1 .1z"/>
<path d="M67.2 41.8h1zM67.2 41.8h1z"/>
<path d="M67.2 41.8l1 .1zM67.2 41.8l1 .1z"/>
<path d="M67.2 41.9l1 .1v-.1zM67.2 41.9l1 .1h-1z"/>
<path d="M67.2 42h1zM67.2 42h1z"/>
<path d="M67.2 42h1zM67.2 42h1z"/>
<path d="M81.6 40.3h.2zM81.6 40.3h.2zM81.6 40.3h.2z"/>
<path d="M81.5 40.3h.4zM81.5 40.3h.3z"/>
<path d="M81.5 40.3h.4zM81.5 40.3h.4z"/>
<path d="M81.5 40.3h.5zM81.5 40.3h.4z"/>
<path d="M81.4 40.3h.6zM81.4 40.3h.6z"/>
<path d="M81.4 40.2h.6zM81.4 40.2l.6 .1z"/>
<path d="M81.3 40.1l.8 .1zM81.3 40.1l.8 .1z"/>
<path d="M81.4 40.2h.7zM81.4 40.2h.6z"/>
<path d="M81.3 40.1h.8zM81.3 40.1h.8z"/>
<path d="M81.2 40h1zM81.2 40h1z"/>
<path d="M81.3 40h.9zM81.3 40l.8 .1z"/>
<path d="M89.6 54.3h.2zM89.6 54.3l.2 .1z"/>
<path d="M89.6 53.3h.2zM89.6 53.3h.2z"/>
<path d="M89.6 53.3l.3 .1zM89.5 53.4h.4z"/>
<path d="M89.5 53.4h.4zM89.5 53.4h.4z"/>
<path d="M89.5 54.3h.4zM89.5 54.3h.3z"/>
<path d="M89.5 53.4h.5zM89.5 53.4h.5z"/>
<path d="M89.5 54.3h.4zM89.5 54.3h.4z"/>
<path d="M89.5 53.4h.5zM89.5 53.4h.5z"/>
<path d="M89.5 54.3h.5zM89.5 54.3h.4z"/>
<path d="M89.4 53.4l.6 .1zM89.4 53.4l.6 .1z"/>
<path d="M89.4 54.2h.6zM89.4 54.2l.6 .1z"/>
<path d="M89.4 53.5h.7zM89.4 53.5h.7zM89.3 53.5h.8z"/>
<path d="M89.4 54.2h.6zM89.4 54.2h.6z"/>
<path d="M89.3 53.5l.8 .1zM89.3 53.5l.8 .1z"/>
<path d="M89.3 54.1l.8 .1zM89.3 54.1l.8 .1z"/>
<path d="M89.4 54.2h.7zM89.4 54.2h.6z"/>
<path d="M89.3 53.6h.8zM89.3 53.6h.8z"/>
<path d="M89.3 53.6h.9zM89.3 53.6h.9z"/>
<path d="M89.3 54.1h.8zM89.3 54.1h.8z"/>
<path d="M89.3 54.1h.8zM89.3 54.1h.8z"/>
<path d="M89.2 53.6l1 .1zM89.2 53.6l1 .1z"/>
<path d="M89.2 53.7h1zM89.2 53.7h1z"/>
<path d="M89.2 54h1zM89.2 54h1z"/>
<path d="M89.2 54h1zM89.2 54l.9 .1z"/>
<path d="M89.2 53.7l1 .1v-.1zM89.2 53.7l1 .1h-1z"/>
<path d="M89.2 53.8l1 .1zM89.2 53.8l1 .1z"/>
<path d="M89.2 53.9h1zM89.2 53.9h1z"/>
<path d="M89.2 53.9h1zM89.2 53.9h1z"/>
<path d="M89.2 53.9h1zM89.2 53.9l1 .1z"/>
<path d="M92.6 40.3h.2zM92.6 40.3h.2z"/>
<path d="M92.5 40.3h.4zM92.5 40.3h.3z"/>
<path d="M92.5 40.3h.4zM92.5 40.3h.4z"/>
<path d="M92.5 40.3h.5zM92.5 40.3h.4z"/>
<path d="M92.4 40.3h.6zM92.4 40.3h.6z"/>
<path d="M92.3 40.2h.8zM92.3 40.2h.8z"/>
<path d="M92.4 40.2h.7zM92.4 40.2l.6 .1z"/>
<path d="M92.3 40.1h.8zM92.3 40.1l.8 .1z"/>
<path d="M92.3 40l.8 .1zM92.3 40l.8 .1z"/>
<path d="M92.3 40.1h.8zM92.3 40.1h.8z"/>
<path d="M92.3 40h.9zM92.3 40h.8z"/>
<path d="M33.6 79.3h.2zM33.7 79.3h.1z"/>
<path d="M33.7 78.4h.1zM33.6 78.4h.2z"/>
<path d="M33.6 78.4h.3zM33.6 78.4h.3z"/>
<path d="M33.6 78.4h.3zM33.5 78.4h.4z"/>
<path d="M33.6 79.3h.3zM33.6 79.3h.2z"/>
<path d="M33.5 78.4h.5zM33.5 78.4h.5z"/>
<path d="M33.5 79.3h.4zM33.5 79.3h.4z"/>
<path d="M33.5 78.4h.5zM33.5 78.4h.5z"/>
<path d="M33.5 79.3h.5zM33.5 79.3h.4z"/>
<path d="M33.5 78.4h.5zM33.4 78.4h.6z"/>
<path d="M33.5 79.3h.5zM33.5 79.3h.5z"/>
<path d="M33.4 78.4l.7 .1zM33.4 78.4l.7 .1z"/>
<path d="M33.4 79.2h.6zM33.4 79.2l.6 .1z"/>
<path d="M33.4 78.5h.7zM33.4 78.5h.7z"/>
<path d="M33.4 79.2h.7zM33.4 79.2h.6z"/>
<path d="M33.3 78.5l.8 .1zM33.3 78.5l.8 .1z"/>
<path d="M33.3 78.6h.9zM33.3 78.6h.9z"/>
<path d="M33.3 79.1l.8 .1zM33.3 79.1l.8 .1z"/>
<path d="M33.3 79.2h.8zM33.3 79.2h.8z"/>
<path d="M33.3 78.6l.9 .1zM33.3 78.6l.9 .1z"/>
<path d="M33.3 78.7h.9zM33.3 78.7h.9z"/>
<path d="M33.3 79l.9 .1zM33.3 79l.9 .1z"/>
<path d="M33.3 79.1h.9zM33.3 79.1h.8z"/>
<path d="M33.2 78.7h1zM33.2 78.7h1z"/>
<path d="M33.2 78.7l1 .1zM33.2 78.7l1 .1z"/>
<path d="M33.2 78.8h1zM33.2 78.8h1z"/>
<path d="M33.2 78.8l1 .1zM33.2 78.8l1 .1z"/>
<path d="M33.2 78.9h1zM33.2 78.9h1z"/>
<path d="M33.2 78.9l1 .1v-.1zM33.2 78.9l1 .1h-1z"/>
<path d="M33.2 79h1zM33.2 79h1z"/>
<path d="M37.6 70.3h.2zM37.6 70.3h.2z"/>
<path d="M37.6 69.3h.3zM37.6 69.3h.3z"/>
<path d="M37.6 69.3h.3zM37.6 69.3h.3z"/>
<path d="M37.6 69.3l.3 .1zM37.6 69.3l.3 .1z"/>
<path d="M37.6 70.3h.3zM37.6 70.3h.3z"/>
<path d="M37.5 69.4h.5zM37.5 69.4h.5z"/>
<path d="M37.5 70.3h.4zM37.5 70.3h.4z"/>
<path d="M37.5 69.4h.5zM37.4 69.4h.6z"/>
<path d="M37.5 70.3h.5zM37.5 70.3h.4z"/>
<path d="M37.4 69.4l.7 .1zM37.4 69.4l.7 .1z"/>
<path d="M37.4 70.2h.6zM37.4 70.2l.6 .1z"/>
<path d="M37.4 69.5h.7zM37.4 69.5h.7z"/>
<path d="M37.3 70.2h.8zM37.3 70.2h.8z"/>
<path d="M37.4 70.2h.7zM37.4 70.2h.6z"/>
<path d="M37.3 69.5h.8zM37.3 69.5h.8z"/>
<path d="M37.3 69.5l.8 .1zM37.3 69.5l.8 .1z"/>
<path d="M37.3 70.1h.8zM37.3 70.1l.8 .1z"/>
<path d="M37.3 69.6h.8zM37.3 69.6h.8z"/>
<path d="M37.3 69.6h.9zM37.3 69.6h.9z"/>
<path d="M37.3 70.1h.8zM37.3 70.1h.8z"/>
<path d="M37.3 70.1h.8zM37.3 70.1h.8z"/>
<path d="M37.3 69.6l.9 .1zM37.3 69.6l.9 .1z"/>
<path d="M37.3 69.7h.9zM37.3 69.7h.9z"/>
<path d="M37.3 70h.9zM37.3 70h.9z"/>
<path d="M37.3 70h.9zM37.3 70l.8 .1z"/>
<path d="M37.2 69.7l1 .1v-.1zM37.2 69.7l1 .1h-1z"/>
<path d="M37.2 69.8l1 .1zM37.2 69.8l1 .1z"/>
<path d="M37.2 69.9h1zM37.2 69.9h1z"/>
<path d="M37.2 69.9h1zM37.2 69.9h1z"/>
<path d="M37.2 69.9h1zM37.2 69.9l1 .1z"/>
<path d="M35.6 86.3h.2zM35.7 86.3h.1z"/>
<path d="M35.7 85.3h.1zM35.6 85.3h.2z"/>
<path d="M35.6 85.3h.3zM35.6 85.3h.3z"/>
<path d="M35.6 85.3l.3 .1zM35.5 85.4h.4zM35.5 85.4h.4z"/>
<path d="M35.6 86.3h.3zM35.6 86.3h.2z"/>
<path d="M35.5 85.4h.5zM35.5 85.4h.5z"/>
<path d="M35.5 86.3h.4zM35.5 86.3h.4z"/>
<path d="M35.4 85.4l.6 .1zM35.4 85.4l.6 .1z"/>
<path d="M35.4 85.5h.7zM35.4 85.5h.7z"/>
<path d="M35.4 86.2h.6zM35.4 86.2l.5 .1zM35.5 86.3h.4z"/>
<path d="M35.4 85.5h.7zM35.4 85.5h.7z"/>
<path d="M35.4 86.2h.7zM35.4 86.2h.6zM35.4 86.2h.6z"/>
<path d="M35.3 85.5l.9 .1zM35.3 85.5l.9 .1z"/>
<path d="M35.3 86.2h.8zM35.3 86.2h.8z"/>
<path d="M35.3 85.6h.9zM35.3 85.6h.9z"/>
<path d="M35.3 85.6h.9zM35.3 85.6h.9z"/>
<path d="M35.3 86.1h.9zM35.3 86.1h.9z"/>
<path d="M35.3 86.1h.9zM35.3 86.1l.8 .1z"/>
<path d="M35.3 85.6l.9 .1zM35.3 85.6l.9 .1z"/>
<path d="M35.2 85.7h1zM35.2 85.7h1z"/>
<path d="M35.2 85.7l1 .1zM35.2 85.7l1 .1z"/>
<path d="M35.2 85.8l1 .1v-.1zM35.2 85.8l1 .1h-1z"/>
<path d="M35.2 85.9h1zM35.2 85.9h1z"/>
<path d="M35.2 85.9h1zM35.2 85.9h1z"/>
<path d="M35.2 85.9l1 .1zM35.2 85.9l1 .1z"/>
<path d="M35.2 86h1zM35.2 86h1z"/>
<path d="M35.3 86h.9zM35.3 86l.9 .1z"/>
<path d="M51.6 83.3h.2zM51.7 83.3h.1z"/>
<path d="M51.7 82.3h.1zM51.6 82.3h.2z"/>
<path d="M51.6 82.3l.3 .1zM51.6 82.3l.3 .1z"/>
<path d="M51.6 82.4h.3zM51.5 82.4h.4z"/>
<path d="M51.6 83.3h.3zM51.6 83.3h.2z"/>
<path d="M51.5 82.4h.4zM51.5 82.4h.4z"/>
<path d="M51.5 83.3h.4zM51.5 83.3h.4z"/>
<path d="M51.5 82.4h.5zM51.5 82.4h.5z"/>
<path d="M51.5 83.3h.4zM51.5 83.3h.4z"/>
<path d="M51.4 82.4l.6 .1zM51.4 82.5h.6z"/>
<path d="M51.4 83.2h.6zM51.4 83.2l.5 .1z"/>
<path d="M51.4 82.5h.7zM51.4 82.5h.7z"/>
<path d="M51.4 83.2h.6zM51.4 83.2h.6z"/>
<path d="M51.4 82.5h.7zM51.3 82.5h.8z"/>
<path d="M51.4 83.2h.7zM51.4 83.2h.6z"/>
<path d="M51.3 82.5l.9 .1zM51.3 82.5l.9 .1z"/>
<path d="M51.3 83.1h.8zM51.3 83.1l.8 .1z"/>
<path d="M51.3 82.6h.9zM51.3 82.6h.9z"/>
<path d="M51.3 82.6h.9zM51.3 82.6h.9z"/>
<path d="M51.3 83.1h.9zM51.3 83.1h.9z"/>
<path d="M51.3 83.1h.9zM51.3 83.1h.8z"/>
<path d="M51.3 82.6l.9 .1zM51.3 82.6l.9 .1z"/>
<path d="M51.2 82.7h1zM51.2 82.7h1z"/>
<path d="M51.2 82.7l1 .1v-.1zM51.2 82.7l1 .1h-1z"/>
<path d="M51.2 82.8h1zM51.2 82.8h1z"/>
<path d="M51.2 82.8l1 .1zM51.2 82.8l1 .1z"/>
<path d="M51.2 82.9h1zM51.2 82.9h1z"/>
<path d="M51.2 82.9l1 .1zM51.2 82.9l1 .1z"/>
<path d="M51.2 83h1zM51.2 83h1z"/>
<path d="M51.3 83h.9zM51.3 83l.9 .1z"/>
<path d="M51.6 104.3h.2zM51.7 104.3h.1z"/>
<path d="M51.7 103.3h.1zM51.6 103.3h.2z"/>
<path d="M51.6 103.3l.3 .1zM51.6 103.3l.3 .1z"/>
<path d="M51.6 103.4h.3zM51.5 103.4h.4z"/>
<path d="M51.6 104.3h.3zM51.6 104.3h.2z"/>
<path d="M51.5 103.4h.4zM51.5 103.4h.4z"/>
<path d="M51.5 104.3h.4zM51.5 104.3h.4z"/>
<path d="M51.5 103.4h.5zM51.4 103.4h.6z"/>
<path d="M51.5 104.3h.4zM51.5 104.3h.4z"/>
<path d="M51.4 103.4l.6 .1zM51.4 103.5h.6z"/>
<path d="M51.4 104.2h.6zM51.4 104.2l.5 .1z"/>
<path d="M51.4 103.5h.7zM51.4 103.5h.7z"/>
<path d="M51.4 104.2h.6zM51.4 104.2h.6z"/>
<path d="M51.4 103.5h.7zM51.3 103.5h.8z"/>
<path d="M51.4 104.2h.7zM51.4 104.2h.6z"/>
<path d="M51.3 103.5h.9zM51.3 103.5h.9z"/>
<path d="M51.3 104.1h.8zM51.3 104.1l.8 .1z"/>
<path d="M51.3 103.5l.9 .1zM51.3 103.5l.9 .1z"/>
<path d="M51.3 103.6h.9zM51.3 103.6h.9z"/>
<path d="M51.3 104.1h.9zM51.3 104.1h.9z"/>
<path d="M51.3 104.1h.9zM51.3 104.1h.8z"/>
<path d="M51.3 103.6l.9 .1zM51.3 103.6l.9 .1z"/>
<path d="M51.2 103.7l1 .1v-.1zM51.2 103.7l1 .1h-1z"/>
<path d="M51.2 103.8h1zM51.2 103.8h1z"/>
<path d="M51.2 103.8h1zM51.2 103.8h1z"/>
<path d="M51.2 103.8l1 .1zM51.2 103.8l1 .1z"/>
<path d="M51.2 103.9h1zM51.2 103.9h1z"/>
<path d="M51.2 103.9l1 .1zM51.2 103.9l1 .1z"/>
<path d="M51.2 104h1zM51.2 104h1z"/>
<path d="M51.3 104h.9zM51.3 104l.9 .1z"/>
<path d="M87.6 117.3l.2 .1zM87.6 117.4h.2z"/>
<path d="M87.6 116.3h.2zM87.6 116.3h.2z"/>
<path d="M87.6 116.3l.3 .1zM87.6 116.3l.3 .1z"/>
<path d="M87.6 116.4h.3zM87.5 116.4h.4z"/>
<path d="M87.6 117.3h.3zM87.6 117.3h.2z"/>
<path d="M87.5 116.4h.5zM87.5 116.4h.5z"/>
<path d="M87.5 117.3h.4zM87.5 117.3h.4z"/>
<path d="M87.5 116.4h.5zM87.4 116.4h.6z"/>
<path d="M87.5 117.3h.5zM87.5 117.3h.4z"/>
<path d="M87.4 116.4l.6 .1zM87.4 116.4l.6 .1z"/>
<path d="M87.4 116.5h.7zM87.4 116.5h.7z"/>
<path d="M87.4 117.2h.6zM87.4 117.2l.6 .1z"/>
<path d="M87.3 116.5h.8zM87.3 116.5h.8z"/>
<path d="M87.3 117.2h.8zM87.3 117.2h.7zM87.4 117.2h.6z"/>
<path d="M87.3 116.5h.8zM87.3 116.5h.8z"/>
<path d="M87.3 117.1h.8zM87.3 117.1l.8 .1z"/>
<path d="M87.3 116.5l.8 .1zM87.3 116.5l.8 .1z"/>
<path d="M87.3 116.6h.9zM87.3 116.6h.9z"/>
<path d="M87.3 117.1h.8zM87.3 117.1h.8z"/>
<path d="M87.3 117.1h.8zM87.3 117.1h.8z"/>
<path d="M87.3 116.6l.9 .1zM87.3 116.6l.9 .1z"/>
<path d="M87.2 116.7l1 .1v-.1zM87.2 116.7l1 .1h-1z"/>
<path d="M87.2 116.8h1zM87.2 116.8h1z"/>
<path d="M87.2 116.9l1 .1zM87.2 116.9l1 .1z"/>
<path d="M87.2 117h1zM87.2 117h1z"/>
<path d="M87.3 117h.9zM87.3 117l.8 .1z"/>
<path d="M87.2 116.8h1zM87.2 116.8h1z"/>
<path d="M87.2 116.8l1 .1zM87.2 116.8l1 .1z"/>
<path d="M87.2 116.9h1zM87.2 116.9h1z"/>
<path d="M89.6 110.3l.2 .1zM89.6 110.3l.2 .1z"/>
<path d="M89.6 111.3h.2zM89.6 111.3h.2z"/>
<path d="M89.6 110.4h.3zM89.5 110.4h.4z"/>
<path d="M89.5 110.4h.4zM89.5 110.4h.4z"/>
<path d="M89.5 111.3h.4zM89.5 111.3h.3z"/>
<path d="M89.5 110.4h.5zM89.5 110.4h.5z"/>
<path d="M89.5 111.3h.4zM89.5 111.3h.4z"/>
<path d="M89.5 110.4h.5zM89.4 110.4h.6z"/>
<path d="M89.5 111.3h.5zM89.5 111.3h.4z"/>
<path d="M89.4 110.4h.6zM89.4 110.4h.6z"/>
<path d="M89.4 111.3h.6zM89.4 111.3h.6z"/>
<path d="M89.4 110.4l.7 .1zM89.4 110.4l.7 .1z"/>
<path d="M89.4 111.2h.6zM89.4 111.2l.6 .1z"/>
<path d="M89.4 110.5h.7zM89.4 110.5h.7z"/>
<path d="M89.3 110.5l.8 .1zM89.3 110.5l.8 .1z"/>
<path d="M89.3 111.1l.8 .1zM89.3 111.1l.8 .1z"/>
<path d="M89.4 111.2h.7zM89.4 111.2h.6z"/>
<path d="M89.3 110.6h.8zM89.3 110.6h.8z"/>
<path d="M89.3 110.6l.9 .1zM89.3 110.6l.9 .1z"/>
<path d="M89.3 111.1h.8zM89.3 111.1h.8z"/>
<path d="M89.2 110.7h1zM89.2 110.7h1z"/>
<path d="M89.2 110.7h1zM89.2 110.7h1z"/>
<path d="M89.2 111h1zM89.2 111h1z"/>
<path d="M89.2 111l.9 .1 .1-.1zM89.2 111l.9 .1h-.8zM89.3 111.1h.8zM89.3 111.1h.8z"/>
<path d="M89.2 110.7l1 .1zM89.2 110.7l1 .1z"/>
<path d="M89.2 110.8h1zM89.2 110.8h1z"/>
<path d="M89.2 110.8l1 .1zM89.2 110.8l1 .1z"/>
<path d="M89.2 110.9h1zM89.2 110.9h1z"/>
<path d="M89.2 110.9h1zM89.2 110.9l1 .1z"/>
</g>
<path d="M3.2 14.9h-1v2h-1M3.2 7.8h-1v2h-1M3.2 28.8h-1v2h-1M3.2 21.8h-1v2h-1" fill="none" stroke="#000" stroke-width=".3"/>
<g font-size="3.2">
<text x="7" y="9.8">Блок.чувств.ступ.</text>
<text x="116.3" y="9.8">ТЗНП 1 ст.: Ввод</text>
<text x="12" y="16.8">ОВ ТЗНП</text>
<text x="119.8" y="16.5">ТЗНП 1 ст.:</text>
<text x="6.6" y="23.8">Вывод терминала</text>
<text x="114" y="19.2">Оперативный вывод</text>
<text x="115.2" y="26.8">ТЗНП 1 ст.: ИО 3I0</text>
<text x="6.7" y="31">ТЗНП 1ст. на сигн</text>
<text x="6.1" y="38.8">БНТ НП: Пуск</text>
<text x="117.6" y="40.2">Срабатывание</text>
<text x="119.8" y="37.5">ТЗНП 1 ст.:</text>
<text x="120.4" y="45.5">ТЗНП</text>
<text x="127.6" y="45.5">1ст .:</text>
<text x="116.5" y="54.8">ТЗНП 1 ст.: Пуск</text>
<text x="2.7" y="63.8">АУ: Ввод ускорения</text>
<text x="3.9" y="70.8">ОНМ НП: Прямое</text>
<text x="3.1" y="79.8">ОНМ НП</text>
<text x="13.4" y="79.8">:</text>
<text x="14.7" y="79.8">Обратное</text>
<text x="6.3" y="88.2">Срабатывание</text>
<text x="9.2" y="85.4">БНН</text>
<text x="15" y="85.4">1сш :</text>
<text x="114.6" y="104.8">ТЗНП 1 ст.: ИО 3U0</text>
<text x="113.5" y="113.2">Направление прямое</text>
<text x="119.8" y="110.5">ТЗНП 1 ст.:</text>
<text x="127.6" y="120.4">1 ст .:</text>
</g>
<g font-size="2.5">
<text x="64.5" y="7.7">&amp;</text>
<text x="50.7" y="15.8">1</text>
<text x="75.5" y="15.8">&amp;</text>
<text x="75.5" y="34.7">&amp;</text>
<text x="86.2" y="34.8">T1</text>
<text x="85.1" y="38.7">TON</text>
<text x="97.5" y="36.7">&amp;</text>
<text x="31.4" y="44.7">3I &gt;</text>
<text x="6.8" y="52.7">3I0</text>
<text x="18" y="52.7">А</text>
<text x="45.5" y="48.7">&amp;</text>
<text x="61.5" y="50.7">&amp;</text>
<text x="56.5" y="70.7">&amp;</text>
<text x="77.7" y="68.8">1</text>
<text x="56.5" y="79.7">&amp;</text>
<text x="67.7" y="91.7">1</text>
<text x="31" y="98.6">3U &gt;</text>
<text x="56.5" y="96.7">&amp;</text>
<text x="6.4" y="106.7">3U0</text>
<text x="18" y="106.7">А</text>
<text x="45.5" y="102.7">&amp;</text>
<text x="102.5" y="108.7">&amp;</text>
<text x="94.5" y="118.7">&amp;</text>
</g>
<g font-size="2.4">
<text x="37.1" y="4.7">SGF8</text>
<text x="50.1" y="2.7">SGF1</text>
<text x="37.1" y="33.7">SGF7</text>
<text x="45.1" y="58.7">SGF4</text>
<text x="64.1" y="67.7">SGF2</text>
<text x="45.1" y="81.7">SGF3</text>
<text x="45.1" y="89.7">SGF5</text>
<text x="75.1" y="88.7">SGF6</text>
<text x="78.1" y="112.7">SGF2</text>
</g>
<g font-size="1.8">
<text x="33.1" y="45.3">0</text>
<text x="33.5" y="99.2">0</text>
</g>
<g font-size="1.7">
<text x="46.3" y="4.4">&quot;0&quot;</text>
<text x="50.3" y="5.5">0</text>
<text x="33.3" y="6.5">&quot;0&quot;</text>
<text x="37.3" y="7.5">0</text>
<text x="37.3" y="10.5">1</text>
<text x="46.3" y="7.6">&quot;1&quot;</text>
<text x="50.3" y="8.5">1</text>
<text x="33.3" y="35.5">&quot;0&quot;</text>
<text x="37.3" y="36.5">0</text>
<text x="37.3" y="39.5">1</text>
<text x="41.3" y="60.5">&quot;0&quot;</text>
<text x="45.3" y="61.5">0</text>
<text x="45.3" y="64.5">1</text>
<text x="60.3" y="69.5">&quot;1&quot;</text>
<text x="64.3" y="70.4">0</text>
<text x="64.3" y="76.4">2</text>
<text x="64.3" y="73.5">1</text>
<text x="49.3" y="84.5">0</text>
<text x="49.3" y="87.5">1</text>
<text x="49.3" y="95.5">0</text>
<text x="49.3" y="92.5">1</text>
<text x="71.5" y="90.5">&quot;1&quot;</text>
<text x="75.3" y="91.4">0</text>
<text x="75.3" y="94.4">1</text>
<text x="74.1" y="117.6">&quot;1&quot;</text>
<text x="74.3" y="114.5">&quot;0&quot;</text>
<text x="78.3" y="115.4">0</text>
<text x="78.3" y="118.5">1</text>
<text x="74.1" y="120.6">&quot;1&quot;</text>
<text x="78.3" y="121.4">2</text>
</g>
</svg>
